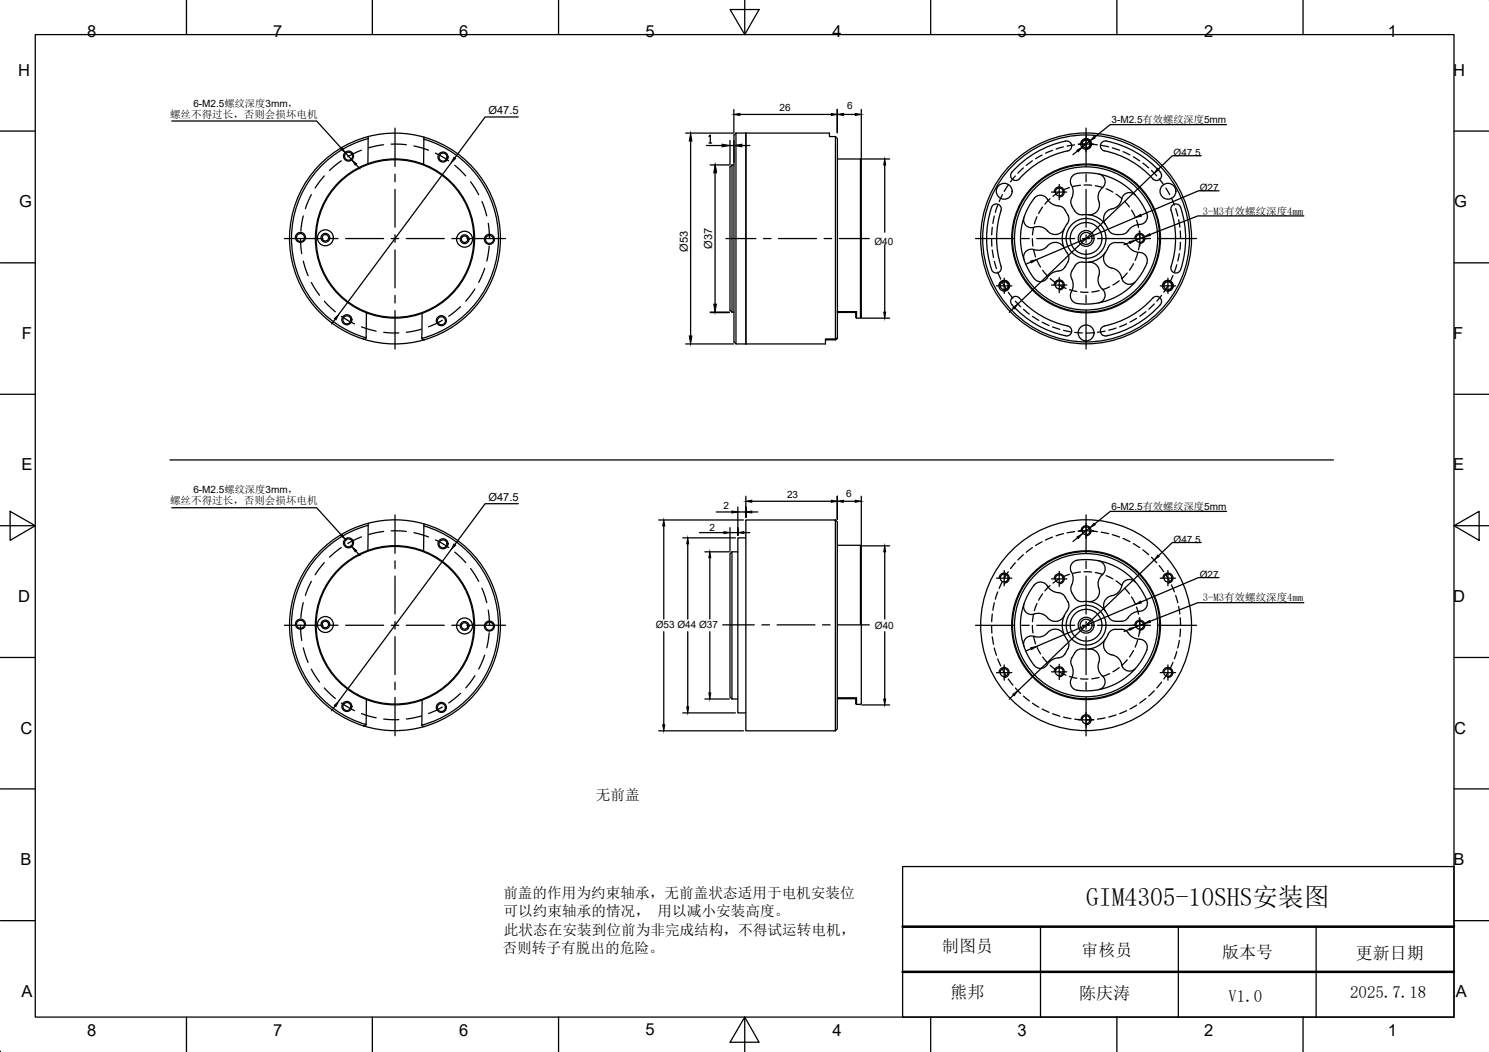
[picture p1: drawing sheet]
<svg xmlns="http://www.w3.org/2000/svg" width="297mm" height="210mm" viewBox="0 0 297 210" stroke-linecap="round" stroke-linejoin="round" font-family="sans-serif">
<!-- layer: 0 -->
<g fill="none" stroke="#000" stroke-width=".25">
<path d="M37.2 0v6.9M74.3 0v6.9M111.4 0v6.9M148.6 0v6.9M185.7 0v6.9M222.8 0v6.9M259.9 0v6.9M7 6.9h283.1v196h-283.1zM145.6 1.9h5.8l-2.8 5zM.1 26.2h6.9M34.3 24.1h28.9l4.9 5.5M62.1 38.8l-1.2 2.8"/>
<path d="M64.7 35.1l-1.8 2.4M68.1 32.1l-2.4 1.9M68.9 30.5l1.3 1.4M71 32.8l.8 .9M72.1 30l-2.7 1.3M73.4 27.7a20.6 20.6 0 0 0-15.2 19.7 20.6 20.6 0 0 0 14.8 20l-.1 .2-.4 .1M73.4 27.3v.4M73.4 27.7v5M76.5 28.9l-2.9 .6M78 28.8l3.1 .1M78.8 25.6v7.6M78.8 34.7v1.6"/>
<path d="M78.8 37.8v7.5M82.6 29.1l2.9 .9M84.6 27.8a20.6 20.6 0 0 1 14.8 20 20.6 20.6 0 0 1-15.2 19.7M84.6 27.4a21 21 0 0 0-26 14.2 21 21 0 0 0 13.9 26.1M84.6 27.4a21 21 0 0 1 15.2 20.1 21 21 0 0 1-15.1 20.3M84.6 27.4v.4M84.6 27.8l-.1 5M86.9 30.6l2.6 1.5M90 32.5l-22.4 30.2M90.7 33l2.2 2.1M93.9 36.3l1.6 2.5M103.4 23.3h-6.6l-6.1 8.2"/>
<path d="M136.8 26.6h9.5M137.8 28.1v38.9M140.9 29h3.1M141.4 27.2l.3-.3v1.6M141.4 28.5h.6M141.7 32.9h3.8M142.6 34.5v26.2M145.6 28v4.8M145.6 29h.8M146 32.9v29.4M146.4 21.8v4.7M146.4 32.9h-.4l-.4 .4v28.6l.4 .4"/>
<path d="M146.8 26.6l-.4 .4v41.2l.4 .4h2M146.8 26.6h18.7v.6h1.2v40.5h-2v.9h-15.9M146.8 26.6v42M147.6 22.8h18.2M148 29h1.6M148.8 26.6v42zM166.7 27.2l.4 .5v39.7l-.4 .3h-2M167 21.8v4.7v-4.7M167.1 31.7h4.6M168.2 22.8h2.4M171.7 31.7l.1 .2v31.4l-.1 .2h-.8M171.7 31.7v31.8"/>
<path d="M171.8 21.8v9.8M171.9 31.7h5.6M176.5 32.9v13.4M200 38.8l-.7 1.4M201.1 36.9l-.8 1.3M202.6 35.1l-1 1.2M204.2 33.5l-1.2 1.1M205.9 32.1l-1.2 .9M207.9 30.9l-1.3 .8M209.5 39.6l-1.1 1.1M209.8 38.3h3M210 30l-1.4 .6"/>
<path d="M210.3 38.3a1 1 0 0 1 1-1 1 1 0 0 1 1 1 1 1 0 0 1-1 1M211.3 38.3l-1.2 .9M211.3 36.8v3M212.1 29.3l-1.4 .4M212.6 28.1a19.1 19.1 0 0 0-10.9 6.6 1 1 0 0 0 .4 1.2 1 1 0 0 0 1.3-.2 18.6 18.6 0 0 1 10-5.7 1 1 0 0 0 .3-1.3 1 1 0 0 0-1.1-.5M213.3 37.4l-1.3 .6M213.7 36.9l.3 .9v1.3a2.61 2.61 0 0 0 1.3 3.7l.3 .1a5 5 0 0 1 5.7 3.2 2.77 2.77 0 0 0 3.5 .3 3.3 3.3 0 0 1 2.9-1.7 1.6 1.6 0 0 0 1.1-2.1 12.9 12.9 0 0 0-14.3-7.9 1.58 1.58 0 0 0-.8 2.3M214.4 28.9l-1.5 .2M215 30.1l-1 .8M215.1 28.7h3.1M215.5 37l-1.4 .2M215.7 28.7a1 1 0 0 1 1-1 1 1 0 0 1 1 1 1 1 0 0 1-1 1"/>
<path d="M216.3 36.9l1.5 .1M216.6 28.8h-1.5M216.7 25.6v7.6M216.7 34.7v1.6M216.7 37.8v7.5M217.4 28.8l1.5 .1M217.4 28.1l-1.5 1.3M218.5 37.1l1.5 .3M219.2 34.7a1.68 1.68 0 0 1 1.3 1.5 1.68 1.68 0 0 1-1 1.7 2.62 2.62 0 0 0-.2 2.7 2 2 0 0 1-2.2 2.2M219.7 29l1.5 .3M220.3 30.1a1 1 0 0 1-.8-1.2 1 1 0 0 1 1.2-.8 19.1 19.1 0 0 1 11 6.6 1 1 0 0 1-.5 1.2 1 1 0 0 1-1.2-.2M220.3 30.1a17.9 17.9 0 0 1 9.7 5.6"/>
<path d="M220.7 37.7l1.3 .6M221.9 29.5l1.4 .5M222.6 38.7l1.2 .9M224 30.3l1.4 .6M226.1 31.3l1.3 .8M226.5 39a1.67 1.67 0 0 0-1.9-.4 1.67 1.67 0 0 0-1 1.6 2.39 2.39 0 0 1-1.8 1.5M228 32.5l1.1 1M229.7 34l1.1 1.1M230.2 34.5l-27.2 26.2M231.2 35.7l1 1.2M232.6 37.5l.7 1.3M233.7 39.5l.6 1.4"/>
<path d="M239.6 31.1h-5.7l-2.8 2.6M243.2 38.1h-4.1l-11.5 4.8M244.7 24.9h-23.2l-3.1 2.5M290.1 26.2h6.9M.1 52.4h6.9M56.7 47.6h7.7M60 47.6l.2 3M60.5 43.1l-.5 3M60.5 52.1l1 2.9M62.1 56.4l1.6 2.5M65.9 47.6h1.5M69 47.6h7.5"/>
<path d="M78 47.6h1.6M78.8 46.8v1.6M78.8 49.9v7.5M78.8 58.9v1.6M81 47.6h7.6M90.1 47.6h1.5M93.1 47.6h7.7M94.7 57.7l-1.8 2.4M96.1 40.2l1 2.9M96.7 53.6l-1.2 2.7M97.4 44.6l.2 3M97.6 49.1l-.5 3"/>
<path d="M144.8 47.6h6M152.3 47.6h1.5M155.3 47.6h7.6M164.4 47.6h1.5M167.4 47.6h6M176.5 48.9v13.4M194.6 47.6h7.7M197.8 41.4a1 1 0 0 1 1.3-.7 1 1 0 0 1 .6 1.3 19 19 0 0 0 0 11.6 1 1 0 0 1-.8 .9 1 1 0 0 1-1.1-.7M197.8 41.4a19.8 19.8 0 0 0 0 12.4M197.8 47.6l.1 1.5M197.9 45.4l-.1 1.5M197.9 49.9l.3 1.5"/>
<path d="M198.3 43.1l-.2 1.5M198.3 52.1l.5 1.5M198.8 57h3M199 40.9l-.4 1.5M199 54.3l.6 1.4M199.3 57a1 1 0 0 1 1-1 1 1 0 0 1 1 1 1 1 0 0 1-1 1M200 56.4l.7 1.3M200.3 55.5v3.1M201.1 58.3l1 1.2M203.8 47.6h1.5M204.3 43.3a1.67 1.67 0 0 0 .6 1.9 1.67 1.67 0 0 0 1.9 0 2.62 2.62 0 0 1 2.5 1.2 2 2 0 0 0 3-.8M205.7 52.3l-1.1 .4"/>
<path d="M205.9 47.6l.2 1.5M206.2 45.4l-.2 1.5M206.2 49.8l.4 1.5M206.8 47.6h7.6M206.9 43.2l-.5 1.5M206.9 52l.7 1.3M208 41.3l-.8 1.3M208 53.9l1 1.2M209.5 55.6l1.2 .9M209.8 56.9h3M210.3 56.9a1 1 0 0 1 1-1 1 1 0 0 1 1 1 1 1 0 0 1-1 1M211.3 55.4v3"/>
<path d="M211.3 56.9l1.4 .6M212.3 49.5a2.09 2.09 0 0 0-3.7-.1 2.62 2.62 0 0 1-2.6 .3 1.58 1.58 0 0 0-1.7 2.1M213 42.9a2.3 2.3 0 0 0-2.3-1.9l-.8-.3-.7-.6a1.68 1.68 0 0 0-2.9-.5 13 13 0 0 0 .3 16.3 1.69 1.69 0 0 0 2.6-.8l.7-.6 .8-.4a1.97 1.97 0 0 0 1.7-.8M213 52.3l-.6 1M213 42.9a1.99 1.99 0 0 1-.5 2.4 4.9 4.9 0 0 0 .6 5.5 1.58 1.58 0 0 1-.1 1.5M213.4 57.8l1.4 .3M213.8 54.1a1.83 1.83 0 0 0 .2 1.9v1.4l-.3 .8M214.4 53.1l-.6 1M215.6 58.3h1.5M215.9 47.6h1.5M216.7 46.8v1.6M216.7 49.9v7.5"/>
<path d="M216.7 58.9v1.6M217.1 52.3a2.08 2.08 0 0 1 2 3.2 2.6 2.6 0 0 0 1 2.4 1.58 1.58 0 0 1-.9 2.5M218.9 47.6h10.6M219.3 58l-1.5 .3M220.5 50.4a1.99 1.99 0 0 0 1.3 3.1M221.4 57.2l-1.4 .6M221.8 41.7a1.98 1.98 0 0 0-1.3 3.1M221.8 53.5a2.51 2.51 0 0 1 2.1 2.3 1.58 1.58 0 0 0 2.6 .4M222.5 48.4a2 2 0 0 0-1.8 1.7 4.9 4.9 0 0 1-5.1 2.2 1.59 1.59 0 0 0-1.2 .8M222.5 48.4h1.2M223.3 56l-1.3 .9M223.7 48.4a1.82 1.82 0 0 1 1.6 1.1l.7 .5 .9 .3a1.67 1.67 0 0 1 1.9 2.2"/>
<path d="M224.4 40.2l.9 1.1M224.9 54.5l-1.1 1.1M225.3 48.4l-1.1 .4M225.7 41.9l.7 1.3M226.1 52.6l-.8 1.3M226.4 47.6a1 1 0 0 1 1-1 1 1 0 0 1 1 1 1 1 0 0 1-1 1M226.5 43.4l-19.7 8.4M226.7 43.9l.4 1.5M226.9 50.5l-.5 1.4M227.3 46.1l.1 1.5M227.3 48.3l-.2 1.5M227.4 46.1v3"/>
<path d="M228.3 47.2l-1.9 .8M228.8 52.5a13 13 0 0 1-14.3 8 1.58 1.58 0 0 1-.8-2.3M231 47.6h7.7M231.5 57h3M231.7 58.9l-.9 1.2M232 57a1 1 0 0 1 1-1 1 1 0 0 1 1 1 1 1 0 0 1-1 1M233 57l-.8 1.3M233 55.5v3.1M234 55l-.7 1.3M234.5 41.6l.4 1.5M234.8 52.8l-.5 1.5M235.1 43.8l.3 1.5"/>
<path d="M235.3 50.6l-.4 1.5M235.4 46.1l.1 1.5M235.5 48.3l-.1 1.6M235.5 53.8a1 1 0 0 1-1.2 .6 1 1 0 0 1-.7-1.2 18.8 18.8 0 0 0 0-11.6 1 1 0 0 1 .9-.9 1 1 0 0 1 1 .7 19.8 19.8 0 0 1 0 12.4M260.1 43.1h-21.1l-9.6 3.7M290.1 52.4h6.9M.1 78.7h6.9M64.7 60.1l2.2 2.1M66.9 63.7l-.7 .9M68.1 63.1l2.6 1.5M72.1 65.2l2.9 .9M72.5 67.7a21 21 0 0 0 12.2 .1"/>
<path d="M73.1 62.4l-.1 5M76.5 66.3l3.1 .1M78.8 62v7.6M84 65.7l-2.9 .6M84.2 67.4v.1M84.2 67.5l.1 .2 .4 .1M84.2 62.5v4.9M88.2 63.9l-2.7 1.3M91.9 61.2l-2.4 1.9M136.8 68.6h9.5M141.7 62.3h3.8M141.7 62.4h3.8"/>
<path d="M146 62.3h.4M167.1 67.4l-.4 .4h-2M167.1 62.3h3.6M170.7 62.2v1.1l.2 .2M170.9 62.2h-3.8h3.8v1.3M171.9 63.5h5.6M202.2 61.5l-.9 .8M202.6 60.1l1 1.1M204.2 61.7l1.1 1M206 63.1l1.2 .8M207.9 64.3l1.4 .6M210 65.2l1.4 .5"/>
<path d="M212.2 65.9l1.5 .3M213 65.1a1 1 0 0 1 .8 1.1 1 1 0 0 1-1.2 .8M213 65a18.7 18.7 0 0 1-10-5.8 1 1 0 0 0-1.2 .3 1 1 0 0 0 .1 1.3 19.9 19.9 0 0 0 10.7 6.2M214.4 66.3l1.5 .1M216.7 62v7.6M218.2 66.4l-1.5 .1M220.3 65a18.7 18.7 0 0 0 10-5.8 1.01 1.01 0 0 1 1.2 .3 1.01 1.01 0 0 1 0 1.3 19.5 19.5 0 0 1-11 6.2 1 1 0 0 1-1-.9 1 1 0 0 1 .8-1M220.4 66.1l-1.5 .2M222.6 65.5l-1.4 .4M224.8 64.6l-1.4 .6M226.7 63.5l-1.3 .8M228.6 62.2l-1.2 .9"/>
<path d="M230.3 60.6l-1.1 1.1M290.1 78.7h6.9M33.9 91.8h232.1M148.8 99v4.2v-2M167 99v4.7v-4.7M171.8 99v9.8M.1 104.9h6.9M2 102l5 2.9-5 2.9zM34.3 101.3h28.9l4.9 5.4M62.1 116l-1.2 2.8M64.7 112.3l-1.8 2.4M68.1 109.2l-2.4 2"/>
<path d="M71 110l.8 .9M72.1 107.1l-2.7 1.3M73.4 104.8a20.6 20.6 0 0 0-15.2 19.7 20.6 20.6 0 0 0 14.8 20.1M73.4 104.4a21 21 0 0 0-15.6 19.9 21 21 0 0 0 14.7 20.5M73.4 104.4a21 21 0 0 1 11.2 .1M73.4 104.4v.4M73.4 104.8v5M76.5 106l-2.9 .7M78 105.9l3.1 .1M78.8 102.7v7.7M78.8 111.9v1.5M78.8 114.9v7.6"/>
<path d="M82.6 106.3l2.9 .8M84.6 104.9a20.6 20.6 0 0 1 14.8 20.1 20.6 20.6 0 0 1-15.2 19.7M84.6 104.5a21 21 0 0 1 14.4 26.3 21 21 0 0 1-26.5 14M84.6 104.5v.4M84.6 104.9l-.1 5M86.9 107.7l2.6 1.5M90 109.6l-22.4 30.3M90.7 110.2l2.2 2.1M93.9 113.4l1.6 2.6M96.1 117.4l1 2.8M103.4 100.5h-6.6l-6.1 8.2M131.4 103.8h16.9"/>
<path d="M132.4 104.9v18.6M136.2 107.3h10.5M137.2 108.5v15M139.5 106.3h4.9M140.6 110.1h4.9M141.6 111.3v12.2M142.9 102.2h3.1M145.6 105.3v4.7M145.6 106.3h1.6M146 110.1v29.4h1.2M147.2 110.1h-1.2l-.4 .4v28.6l.4 .4M147.2 101.2v5.6v-1.5"/>
<path d="M147.2 102.2h1.6M148.4 106.3h1.2M148.8 107.3h-1.6v34.9h1.6M150 100h15.8M150 102.2h1.2M166.7 103.8l.3 .3v41.3l-.3 .4v-42h-17.9v42h17.9M167.1 108.8h4.6v15.7M168.2 100h2.4M171.8 109v31.4l-.1 .2h-.8l-.2-.2v-1.1M171.9 108.9h5.6M176.5 110.1v13.4M198.8 115.4h3"/>
<path d="M199 118.1l-.4 1.5M199.3 115.3a1 1 0 0 1 1-1 1 1 0 0 1 1 1 1 1 0 0 1-1 1M200 116l-.7 1.4M200.3 113.8v3.1M201.1 114.1l-.8 1.3M202.6 112.3l-1 1.2M204.2 110.7l-1.2 1M205.9 109.3l-1.2 .9M207.9 108.1l-1.3 .8M208 118.5l-.8 1.3M209.5 116.8l-1.1 1.1M209.8 115.5h3"/>
<path d="M210 107.2l-1.4 .6M210.3 115.5a1 1 0 0 1 1-1 1 1 0 0 1 1 1 1 1 0 0 1-1 1M211.3 115.5l-1.2 .8M211.3 114v3M212.1 106.5l-1.4 .4M213.3 114.6l-1.3 .6M213.7 114.1a1.61 1.61 0 0 1 1.2-2.3 13 13 0 0 1 14 8.3 1.7 1.7 0 0 1-2 1.9l-.9 .3-.7 .6a2.31 2.31 0 0 1-2.8 1.1M213.7 114.1l.3 .9v1.3a1.95 1.95 0 0 0-.2 1.9M213.8 118.3l.6 1M214.4 106.1l-1.5 .2M214.4 119.2a2.02 2.02 0 0 0 2.4 .8 4.9 4.9 0 0 1 4.5 3.3 1.57 1.57 0 0 0 1.2 .7M215 107.3l-1 .7"/>
<path d="M215.1 105.9h3.1M215.5 114.1l-1.4 .3M215.7 105.9a1 1 0 0 1 1-1 1 1 0 0 1 1 1 1 1 0 0 1-1 1M216.3 114.1h1.5M216.6 105.9l-1.5 .1M216.7 102.7v7.7M216.7 111.9v1.5M216.7 114.9v7.6M217.4 105.9l1.5 .2M217.4 105.3l-1.5 1.2M218.5 114.2l1.5 .4M219.2 111.9a1.67 1.67 0 0 1 1.3 1.4 1.67 1.67 0 0 1-.9 1.7 2.63 2.63 0 0 0-.3 2.7 2 2 0 0 1-2.2 2.3"/>
<path d="M219.7 106.2l1.5 .3M220.7 114.9l1.3 .6M221.8 118.8a1.98 1.98 0 0 0-1.3 3.2M221.9 106.7l1.4 .5M222.6 115.9l1.2 .9M223.8 116.9a2.39 2.39 0 0 1-2 2M224 107.4l1.4 .7M224.4 117.3l.9 1.2M225.7 119.1l.7 1.3M226.1 108.5l1.3 .8M226.5 116.2a1.58 1.58 0 0 0-1.6-.5 1.58 1.58 0 0 0-1.1 1.2M228 109.7l1.1 1"/>
<path d="M229.7 111.2l1.1 1.1M230.2 111.7l-27.2 26.1M231.2 112.9l1 1.2M231.5 115.4h3M232 115.3a1 1 0 0 1 1-1 1 1 0 0 1 1 1 1 1 0 0 1-1 1M232.6 114.7l.7 1.3M233 113.8v3.1M233.7 116.7l.6 1.4M234.5 118.8l.4 1.5M239.6 108.2h-5.7l-2.8 2.7M243.2 115.2h-4.1l-11.5 4.9M244.7 102h-23.2l-3.1 2.6"/>
<path d="M290.1 104.9l5-2.9v5.8zM290.1 104.9h6.9M.1 131.2h6.9M56.7 124.8h7.7M60 124.8l.2 3M60.5 120.3l-.5 2.9M60.5 129.3l1 2.8M62.1 133.5l1.6 2.6M64.7 137.3l2.2 2.1M65.9 124.8h1.5M69 124.8h7.5M73.1 139.6l-.1 4.9"/>
<path d="M78 124.8h1.6M78.8 124v1.5M78.8 127v7.6M78.8 136.1v1.5M78.8 139.1v7.7M81 124.8h7.6M84.2 139.7v5M90.1 124.8h1.5M91.9 138.3l-2.4 2M93.1 124.8h7.7M94.7 134.8l-1.8 2.4M96.7 130.7l-1.2 2.8"/>
<path d="M97.4 121.7l.2 3.1M97.6 126.3l-.5 3M132.4 126v18.6M137.2 126v15M140.6 139.5h4.9M141.6 126v12.3M144.2 124.7h6.3M152 124.7h1.5M155 124.7h7.6M164.1 124.7h1.5M167.1 139.3h3.8v1.3M167.1 139.4h3.6"/>
<path d="M167.1 124.7h6.3M170.9 139.3h-3.8M176.5 126v13.5M194.6 124.8h7.7M197.8 124.8l.1 1.5M197.9 122.5l-.1 1.5M197.9 127.1l.3 1.5M198.3 120.3l-.2 1.5M198.3 129.3l.5 1.5M198.8 134.2h3M199 131.5l.6 1.4M199.3 134.2a1 1 0 0 1 1-1 1 1 0 0 1 1 1 1 1 0 0 1-1 1"/>
<path d="M200 133.6l.7 1.3M200.3 132.7v3M201.1 135.5l1 1.2M202.2 138.7l-.9 .8M202.6 137.3l1 1.1M203.8 124.8h1.5M204.2 138.9l1.1 1M204.3 120.5a1.67 1.67 0 0 0 .6 1.8 1.67 1.67 0 0 0 1.9 .1 2.6 2.6 0 0 1 2.5 1.1 2 2 0 0 0 3-.7M205.7 129.4l-1.1 .5M205.9 124.8l.2 1.5M206.2 122.6l-.2 1.4M206.2 127l.4 1.5"/>
<path d="M206.8 124.8h7.6M206.9 120.4l-.5 1.4M206.9 129.1l.7 1.4M208 131.1l1 1.1M209 126.3a1.99 1.99 0 0 1 3.3 .4M209 126.2a2.53 2.53 0 0 1-3 .7 1.58 1.58 0 0 0-1.7 2.1M209.5 132.8l1.2 .9M209.8 134.1h3M210.3 134a1 1 0 0 1 1-1 1 1 0 0 1 1 1 1 1 0 0 1-1 1M211.3 132.5v3.1M211.3 134.1l1.4 .6M213 120.1a2.03 2.03 0 0 1-.5 2.4 5 5 0 0 0 .6 5.5 1.58 1.58 0 0 1-.1 1.5l-.6 1"/>
<path d="M213 120.1a2.29 2.29 0 0 0-2.3-1.9l-.8-.3-.7-.6a1.68 1.68 0 0 0-2.9-.5 13 13 0 0 0 .3 16.2 1.7 1.7 0 0 0 2.6-.8l.7-.5 .8-.4a1.94 1.94 0 0 0 1.7-.8M213.4 135l1.4 .3M213.8 131.3a2.43 2.43 0 0 1 1.8-1.8 5 5 0 0 0 5.7-3.3 2.99 2.99 0 0 1 3.5-.2 3.3 3.3 0 0 0 2.9 1.6 1.57 1.57 0 0 1 1.1 2.1 12.9 12.9 0 0 1-14.3 7.9 1.58 1.58 0 0 1-.8-2.2M213.8 131.3a1.83 1.83 0 0 0 .2 1.9v1.3l-.3 .9M215.6 135.4l1.5 .1M215.9 124.8h1.5M216.7 124v1.5M216.7 127v7.6M216.7 136.1v1.5M216.7 139.1v7.7M217.1 129.5a2.08 2.08 0 0 1 2 3.1 2.6 2.6 0 0 0 1 2.5 1.58 1.58 0 0 1-.9 2.5M218.9 124.8h10.6"/>
<path d="M219.3 135.2l-1.5 .2M220.5 127.5a2.09 2.09 0 0 0 1.8 3.3 2.59 2.59 0 0 1 1.6 2.1 1.58 1.58 0 0 0 2.6 .5M221.4 134.4l-1.4 .6M223.3 133.2l-1.3 .8M224.9 131.6l-1.1 1.1M225.3 125.6l-1.1 .4M226.1 129.8l-.8 1.3M226.4 124.7a1 1 0 0 1 1-1 1 1 0 0 1 1 1 1 1 0 0 1-1 1M226.5 120.6l-19.7 8.4M226.7 121.1l.4 1.5M226.9 127.7l-.5 1.4M227.3 123.3l.1 1.5"/>
<path d="M227.3 125.5l-.2 1.5M227.4 123.3v3M228.3 124.4l-1.9 .7M228.6 139.4l-1.2 .9M230.3 137.8l-1.1 1.1M231 124.8h7.7M231.5 134.2h3M231.7 136.1l-.9 1.2M232 134.2a1 1 0 0 1 1-1 1 1 0 0 1 1 1 1 1 0 0 1-1 1M233 134.2l-.8 1.3M233 132.7v3M234 132.2l-.7 1.3"/>
<path d="M234.8 130l-.5 1.4M235.1 121l.3 1.5M235.3 127.8l-.4 1.5M235.4 123.3l.1 1.5M235.5 125.5l-.1 1.5M260.1 120.3h-21.1l-9.6 3.7M290.1 131.2h6.9M.1 157.4h6.9M66.9 140.9l-.7 .9M68.1 140.3l2.6 1.5M72.1 142.4l2.9 .8M73 144.6l-.1 .2h-.4"/>
<path d="M73 144.5v.1M76.5 143.5l3.1 .1M84 142.9l-2.9 .6M84.2 144.7l.1 .2 .4 .1M88.2 141.1l-2.7 1.3M131.4 145.8h16.9M136.2 142.2h10.5M171.9 140.7h5.6M206 140.3l1.2 .8M207.9 141.5l1.4 .6M210 142.4l1.4 .5M212.2 143.1l1.5 .3"/>
<path d="M214.4 143.5l1.5 .1M215.1 143.6h3.1M215.7 143.6a1 1 0 0 1 1-1 1 1 0 0 1 1 1 1 1 0 0 1-1 1M218.2 143.6h-1.5M220.4 143.2l-1.5 .3M222.6 142.7l-1.4 .4M224.8 141.8l-1.4 .6M226.7 140.7l-1.3 .8M290.1 157.4h6.9M180.1 172.9h110v30h-110zM.1 183.7h6.9M235.1 184.9h55h-27.5v18"/>
<path d="M290.1 183.7h6.9M.1 209.9h.1M37.2 202.9v7M74.3 202.9v7M111.4 202.9v7M148.6 202.9l2.8 5.1h-5.8zM148.6 202.9v7M185.7 202.9v7M207.6 202.9v-18h-27.5h55v18M222.8 202.9v7M259.9 202.9v7"/>
<circle cx="69.5" cy="31.1" r="1"/>
<circle cx="69.5" cy="31.2" r=".8"/>
<circle cx="88.4" cy="31.3" r="1"/>
<circle cx="88.4" cy="31.4" r=".8"/>
<circle cx="200.3" cy="38.2" r="1.58"/>
<circle cx="211.3" cy="38.3" r=".79"/>
<circle cx="216.7" cy="28.7" r="1.07"/>
<circle cx="216.7" cy="28.7" r=".79"/>
<circle cx="233" cy="38.2" r="1.58"/>
<circle cx="59.9" cy="47.4" r="1"/>
<circle cx="59.9" cy="47.4" r=".8"/>
<circle cx="64.9" cy="47.4" r="1.59"/>
<circle cx="64.9" cy="47.4" r=".87"/>
<circle cx="64.9" cy="47.4" r=".64"/>
<circle cx="78.8" cy="47.6" r="15.9"/>
<circle cx="78.8" cy="47.6" r="15.7"/>
<circle cx="92.7" cy="47.7" r="1.59"/>
<circle cx="92.7" cy="47.7" r=".87"/>
<circle cx="92.7" cy="47.7" r=".64"/>
<circle cx="97.6" cy="47.8" r="1"/>
<circle cx="97.6" cy="47.8" r=".8"/>
<circle cx="200.3" cy="57" r="1.07"/>
<circle cx="200.3" cy="57" r=".79"/>
<circle cx="211.3" cy="56.9" r=".79"/>
<circle cx="216.7" cy="47.6" r="21"/>
<circle cx="216.7" cy="47.6" r="14.3"/>
<circle cx="216.7" cy="47.6" r="14.8"/>
<circle cx="216.7" cy="47.6" r="14.7"/>
<circle cx="216.7" cy="47.6" r="4"/>
<circle cx="216.7" cy="47.6" r="3.2"/>
<circle cx="216.7" cy="47.6" r="1.58"/>
<circle cx="216.7" cy="47.6" r="1.19"/>
<circle cx="216.7" cy="47.6" r="20.6"/>
<circle cx="227.4" cy="47.6" r=".79"/>
<circle cx="233" cy="57" r="1.07"/>
<circle cx="233" cy="57" r=".79"/>
<circle cx="69.2" cy="63.8" r="1"/>
<circle cx="69.2" cy="63.8" r=".8"/>
<circle cx="88" cy="64" r="1"/>
<circle cx="88.1" cy="64" r=".8"/>
<circle cx="216.7" cy="66.4" r="1.58"/>
<circle cx="69.5" cy="108.3" r="1"/>
<circle cx="69.5" cy="108.3" r=".8"/>
<circle cx="88.4" cy="108.5" r="1"/>
<circle cx="88.4" cy="108.5" r=".8"/>
<circle cx="200.3" cy="115.3" r=".79"/>
<circle cx="211.3" cy="115.5" r=".79"/>
<circle cx="216.7" cy="105.9" r=".79"/>
<circle cx="233" cy="115.3" r=".79"/>
<circle cx="59.9" cy="124.5" r="1"/>
<circle cx="59.9" cy="124.6" r=".8"/>
<circle cx="64.9" cy="124.6" r="1.59"/>
<circle cx="64.9" cy="124.6" r=".87"/>
<circle cx="64.9" cy="124.6" r=".64"/>
<circle cx="78.8" cy="124.8" r="15.9"/>
<circle cx="78.8" cy="124.8" r="15.7"/>
<circle cx="92.7" cy="124.9" r="1.59"/>
<circle cx="92.7" cy="124.9" r=".87"/>
<circle cx="92.7" cy="124.9" r=".64"/>
<circle cx="97.6" cy="124.9" r="1"/>
<circle cx="97.6" cy="124.9" r=".8"/>
<circle cx="200.3" cy="134.2" r=".79"/>
<circle cx="211.3" cy="134" r=".79"/>
<circle cx="216.7" cy="124.7" r="21"/>
<circle cx="216.7" cy="124.7" r="14.3"/>
<circle cx="216.7" cy="124.7" r="14.8"/>
<circle cx="216.7" cy="124.7" r="14.7"/>
<circle cx="216.7" cy="124.7" r="4"/>
<circle cx="216.7" cy="124.7" r="3.2"/>
<circle cx="216.7" cy="124.7" r="1.58"/>
<circle cx="216.7" cy="124.7" r="1.19"/>
<circle cx="227.4" cy="124.7" r=".79"/>
<circle cx="233" cy="134.2" r=".79"/>
<circle cx="69.2" cy="141" r="1"/>
<circle cx="69.2" cy="141" r=".8"/>
<circle cx="88" cy="141.1" r="1"/>
<circle cx="88.1" cy="141.2" r=".8"/>
<circle cx="216.7" cy="143.6" r=".79"/>
</g>
<g fill="#000" stroke="#000" stroke-width=".2">
<path d="M67.9 29.7l.3-.3 .7 1.1zM70.2 31.9l.9 .8-.2 .2zM90.6 31.4l.3 .2-.9 .9zM137.8 26.6l.2 1.5h-.5zM142.6 32.9l.3 1.6h-.5zM142.7 33l.2 1.2h-.4zM144 28.8l1.6 .2-1.6 .3zM146.4 22.8l1.2-.2v.4zM146.4 29l1.6-.2v.5zM165.8 22.6l1.2 .2-1.2 .2zM167 22.8l1.2-.2v.4zM170.6 22.6l1.2 .2-1.2 .2z"/>
<path d="M176.5 31.7l.2 1.2h-.4zM214.8 30l1.1-.6-.8 .9zM218.2 27.2l.3 .3-1.1 .6zM231 33.6l.2 .3-1 .6zM205.6 52.1l1.2-.3-1 .6zM225.3 48.2l1.1-.2-1 .6zM226.5 43.4l1-.6 .2 .3zM228.3 47.2l1-.6 .2 .4zM66.7 63.6l.9-.9-.6 1.1zM137.5 67h.5l-.2 1.6zM142.4 60.7h.5l-.3 1.6zM176.3 62.3h.4l-.2 1.2z"/>
<path d="M202.1 61.3l.9-.6-.7 .9zM148.8 100l1.2-.2v.4zM165.8 99.8l1.2 .2-1.2 .2zM167 100l1.2-.2v.4zM170.6 99.8l1.2 .2-1.2 .2zM67.9 106.9l.3-.3 .7 1zM70.2 109.1l.9 .7-.2 .3zM90.6 108.5l.3 .3-.9 .8zM132.4 103.8l.2 1.1h-.4zM137.2 107.3l.2 1.2h-.4zM141.6 110.1l.2 1.2h-.4zM144.4 106.1l1.2 .2-1.2 .2z"/>
<path d="M146 102l1.2 .2-1.2 .2zM147.2 106.3l1.2-.2v.4zM148.8 102.2l1.2-.2v.4zM176.5 108.9l.2 1.2h-.4zM214.8 107.1l1.1-.6-.8 1zM218.2 104.4l.3 .3-1.1 .6zM226.5 120.6l1-.7 .2 .4zM231 110.8l.2 .2-1 .7zM141.4 138.3h.4l-.2 1.2zM176.3 139.5h.4l-.2 1.2zM202.1 138.5l.9-.7-.7 1zM205.6 129.3l1.2-.3-1 .6z"/>
<path d="M225.3 125.4l1.1-.3-1 .7zM228.3 124.4l1-.6 .2 .4zM66.7 140.7l.9-.8-.6 1.1zM132.2 144.6h.4l-.2 1.2zM137 141h.4l-.2 1.2z"/>
</g>
<path d="M180.1 184.9h110M180.1 193.9h110" fill="none" stroke="#000" stroke-width=".5"/>
<text font-size="5.1" x="216.7" y="180.8">GIM4305-10SHS安装图</text>
<g font-size="3.4">
<text x="188" y="190">制图员</text>
<text x="215.8" y="190.7">审核员</text>
<text x="243.8" y="191.1">版本号</text>
<text x="270.5" y="191.3">更新日期</text>
<text x="189.6" y="199.1">熊邦</text>
<text x="215.3" y="199.3">陈庆涛</text>
<text x="245.1" y="199.8">V1.0</text>
<text x="269.3" y="199.2">2025.7.18</text>
</g>
<g font-size="3.3">
<text x="17.4" y="7.3">8</text>
<text x="54.5" y="7.4">7</text>
<text x="91.6" y="7.3">6</text>
<text x="128.8" y="7.3">5</text>
<text x="166.1" y="7.4">4</text>
<text x="203" y="7.3">3</text>
<text x="240.2" y="7.4">2</text>
<text x="276.8" y="7.4">1</text>
<text x="3.6" y="15.1">H</text>
<text x="289.9" y="15.1">H</text>
<text x="3.8" y="41.4">G</text>
<text x="290.1" y="41.4">G</text>
<text x="4.3" y="67.6">F</text>
<text x="289.9" y="67.6">F</text>
<text x="4.3" y="93.9">E</text>
<text x="289.9" y="93.9">E</text>
<text x="3.6" y="120.1">D</text>
<text x="289.9" y="120.1">D</text>
<text x="4.1" y="146.4">C</text>
<text x="290.1" y="146.4">C</text>
<text x="4.1" y="172.7">B</text>
<text x="290" y="172.7">B</text>
<text x="4.3" y="198.9">A</text>
<text x="290.4" y="198.9">A</text>
<text x="17.4" y="206.6">8</text>
<text x="54.5" y="206.6">7</text>
<text x="91.6" y="206.6">6</text>
<text x="128.8" y="206.6">5</text>
<text x="166.1" y="206.6">4</text>
<text x="203" y="206.6">3</text>
<text x="240.2" y="206.7">2</text>
<text x="276.8" y="206.7">1</text>
</g>
<g font-size="2.9">
<text x="118.9" y="159.6">无前盖</text>
<text x="100.4" y="179.2">前盖的作用为约束轴承，无前盖状态适用于电机安装位</text>
<text x="100.5" y="182.8">可以约束轴承的情况， 用以减小安装高度。</text>
<text x="100.3" y="190.2">否则转子有脱出的危险。</text>
<text x="100.5" y="186.5">此状态在安装到位前为非完成结构，不得试运转电机，</text>
</g>
<g font-size="2.2">
<text x="97.4" y="22.8">Ø47.5</text>
<text x="137.2" y="50.2" transform="rotate(-90 137.2 50.2)">Ø53</text>
<text x="142.1" y="49.7" transform="rotate(-90 142.1 49.7)">Ø37</text>
<text x="97.4" y="99.9">Ø47.5</text>
</g>
<g font-size="2.1">
<text x="33.9" y="23.5">螺丝不得过长，否则会损坏电机</text>
<text x="240" y="42.8">3-M3有效螺纹深度4mm</text>
<text x="33.9" y="100.7">螺丝不得过长，否则会损坏电机</text>
<text x="240" y="120">3-M3有效螺纹深度4mm</text>
</g>
<g font-size="2">
<text x="38.6" y="21.3">6-M2.5螺纹深度3mm，</text>
<text x="155.5" y="22.2">26</text>
<text x="169" y="21.8">6</text>
<text x="221.7" y="24.6">3-M2.5有效螺纹深度5mm</text>
<text x="234.1" y="31.1">Ø47.5</text>
<text x="239.4" y="38.1">Ø27</text>
<text x="174.5" y="48.9">Ø40</text>
<text x="38.6" y="98.4">6-M2.5螺纹深度3mm，</text>
<text x="144.3" y="101.7">2</text>
<text x="157" y="99.3">23</text>
<text x="168.8" y="99.1">6</text>
<text x="221.7" y="101.8">6-M2.5有效螺纹深度5mm</text>
<text x="141.5" y="105.9">2</text>
<text x="234.1" y="108.3">Ø47.5</text>
<text x="239.4" y="115.3">Ø27</text>
<text x="130.8" y="125.3">Ø53 Ø44 Ø37</text>
<text x="174.5" y="125.4">Ø40</text>
</g>
</svg>
